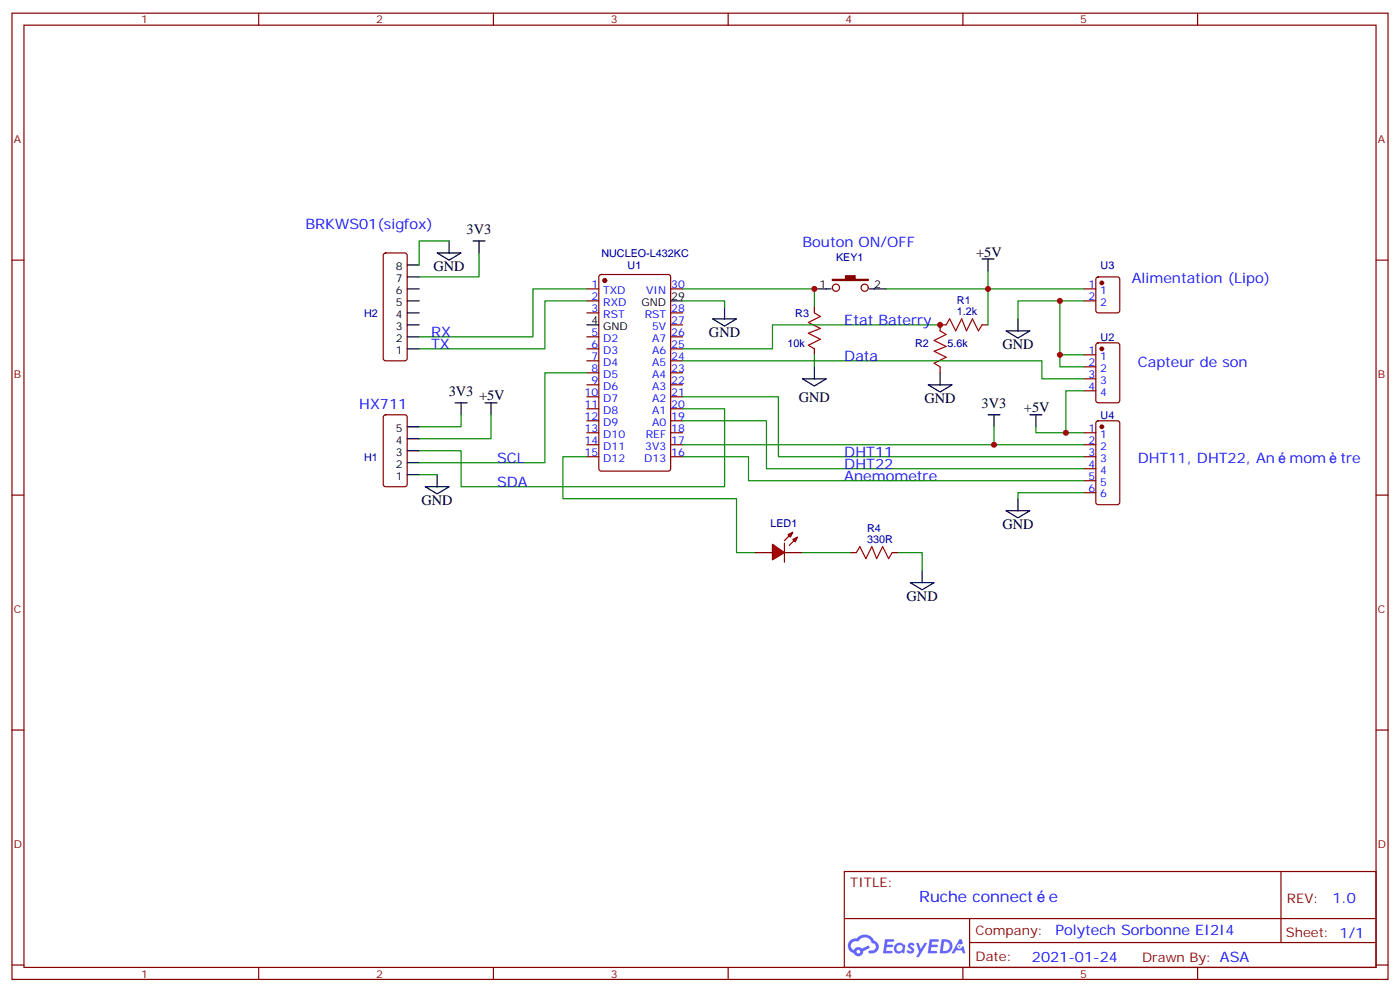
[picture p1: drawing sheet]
<svg xmlns="http://www.w3.org/2000/svg" width="412mm" height="292mm" viewBox="0 0 412 292" stroke-linecap="round" stroke-linejoin="round" font-family="sans-serif">
<g fill="none" stroke="#870000" stroke-width=".35">
<path d="M3.5 3.9h405.4v284.3h-405.4zM7.1 7.4h398.2v277.3h-398.2zM76.2 3.9v3.5M145.3 3.9v3.5M214.5 3.9v3.5M283.6 3.9v3.5M352.8 3.9v3.5M3.5 76.6h3.6M405.3 76.6h3.6M3.5 145.7h3.6M405.3 145.7h3.6M3.5 214.8h3.6"/>
<path d="M405.3 214.8h3.6M248.7 256.5h156.6v28.2h-156.6zM377.3 256.5v20.9M248.7 270.3h156.5M285.6 277.4h119.6M285.6 270.3v14.1M3.5 284h3.6M76.2 284.7v3.5M145.3 284.7v3.5M214.5 284.7v3.5M283.6 284.7v3.5M352.8 284.7v3.5"/>
<path d="M405.3 284h3.6"/>
</g>
<g fill="#5487ff">
<path d="M267.7 277.6a1.22 1.22 0 0 1 1.7 .3l-.4 .6a.47 .47 0 0 0-.3-.4 .47 .47 0 0 0-.5 .2l.1 .2a1.14 1.14 0 0 1 .8 1.8 1.14 1.14 0 0 1-1.9-.1l-.2-.1 .5-.6 .7 .4a.29 .29 0 0 0 .3-.2 .29 .29 0 0 0-.2-.3 1.04 1.04 0 0 1-.6-1.8z"/>
<path d="M260.7 276.4h2.4l.3 .2-.2 .5h-1.8l-.1 .9h1.5l.3 .4-.3 .3h-1.6l-.2 1.1 1.7 .1 .2 .3-.2 .3-2.6 .1z"/>
<path d="M273.8 276.4h2.4l.3 .2-.1 .5h-1.8l-.2 .9h1.6l.3 .4-.4 .3h-1.6l-.1 1.1 1.7 .1 .2 .3-.2 .3h-2.6z"/>
<path d="M282.6 276.4h.7l.3 1.3-.6 .3a.69 .69 0 0 0-1 .2 .69 .69 0 0 0 .4 1 .69 .69 0 0 0 .9-.6l.5-.3 .6 2.2h-.8l-.2-.8h-1.8l-.5 .8h-.8z"/>
<path d="M269.8 277.5h.8l.6 1.8 1.1-1.8h.9l-2.6 4.2h-.8l.9-1.6z"/>
<path d="M277.4 276.4l-.6 4.2h1.3a2.11 2.11 0 0 0 2.5-2.2 2.11 2.11 0 0 0-2.5-2zM278.1 277.1a1.39 1.39 0 0 1 1.7 1.5 1.39 1.39 0 0 1-1.8 1.2h-.3z"/>
<path d="M263.7 278a1.54 1.54 0 0 0-.1 2.2 1.54 1.54 0 0 0 2.2 .1l.6 .3 .3-2.3-.2-.3h-.4a1.49 1.49 0 0 0-2.4 0zM264 279a.94 .94 0 0 1 1.8 0 .94 .94 0 0 1-1.8 0z"/>
<path d="M250.4 276.8a2.18 2.18 0 0 0 1.1 3.7 1.44 1.44 0 0 0 1.6 .9 1.44 1.44 0 0 0 1.2-1.5l2-1-.5-.7-1.9 1a1.47 1.47 0 0 0-2.4 .4 1.39 1.39 0 0 1-.7-1.9 1.39 1.39 0 0 1 2-.5 2.12 2.12 0 0 1 2.2-1.3 2.12 2.12 0 0 1 1.9 1.7 1.14 1.14 0 0 1 1.1 1.4 1.14 1.14 0 0 1-1.7 .7 .43 .43 0 0 0-.5 .4 .43 .43 0 0 0 .4 .5 1.98 1.98 0 0 0 2.5-1.3 1.98 1.98 0 0 0-1.2-2.5 3.1 3.1 0 0 0-5.3-.7l-.9 .1zM252.3 280.1a.55 .55 0 0 1 1.1 0 .55 .55 0 0 1-1.1 0z"/>
<circle cx="282.6" cy="278.5" r=".26"/>
</g>
<g fill="#870000" stroke="#870000" stroke-width=".35">
<path d="M245.2 82.2h3.9v-1.1h2.8v1.1h3.9v.3h-10.6z"/>
<circle cx="178.2" cy="82.6" r=".53"/>
<circle cx="324.6" cy="83.3" r=".53"/>
<circle cx="324.6" cy="125.6" r=".53"/>
</g>
<g fill="none" stroke="#870000" stroke-width=".35">
<path d="M113.1 74.6l.5-.2h5.6l.5 .2 .2 .5v30.4l-.2 .5-.5 .2h-5.6l-.5-.2-.2-.5v-30.4zM172.9 85h3.5M172.9 88.5h3.5M172.9 92.1h3.5M172.9 99.1h3.5M176.6 81l.5-.2h19.7l.7 .4 .1 56.7-.5 .7h-20l-.7-.4v-56.7zM197.6 85h3.5M197.6 92.1h3.5M197.6 99.1h3.5M197.6 95.6h3.5M239.9 90.3v1.8M278.7 95.6h-1.8v1.8"/>
<path d="M289.3 95.6h1.7M319.3 85h3.5M319.3 88.5h3.5M323 81.7l.5-.2h5.6l.7 .4v9.5l-.4 .6-5.9 .1-.7-.5v-9.4zM172.9 102.7h3.5M172.9 106.2h3.5M172.9 109.7h3.5M172.9 113.2h3.5M172.9 116.8h3.5M197.6 102.7h3.5M197.6 106.2h3.5M197.6 109.7h3.5"/>
<path d="M197.6 113.2h3.5M197.6 116.8h3.5M239.9 102.7v1.7M276.9 107.9v1.8M113.1 122.3l.5-.2h5.6l.7 .4v20l-.4 .7h-5.9l-.7-.4v-20zM172.9 120.3h3.5M172.9 123.8h3.5M172.9 127.4h3.5M172.9 130.9h3.5M172.9 134.4h3.5M197.6 120.3h3.5M197.6 123.8h3.5"/>
<path d="M197.6 127.4h3.5M197.6 130.9h3.5M197.6 134.4h3.5M319.3 127.4h3.5M319.3 130.9h3.5M319.3 134.4h3.5M319.3 137.9h3.5M323 124l.5-.2h5.6l.7 .5v23.5l-.4 .7h-5.9l-.7-.4v-23.6zM319.3 141.5h3.5M319.3 145h3.5"/>
<circle cx="246.2" cy="84.7" r="1.06"/>
<circle cx="254.7" cy="84.7" r="1.06"/>
</g>
<g fill="none" stroke="#000" stroke-width=".35">
<path d="M119.9 78h3.6M128.8 74.4h7l-3.5 2.2zM132.3 70.9v3.5M139.3 70.9h3.6M141.1 70.9v3.5M289.3 76.2h3.5M291 76.2v3.5M119.9 95.6h3.6M119.9 88.5h3.6M119.9 99.1h3.6M119.9 92.1h3.6M119.9 85h3.6"/>
<path d="M119.9 81.5h3.6M172.9 95.6h3.5M197.6 88.5h3.5M209.9 93.8h7.1l-3.6 2.2zM213.4 90.3v3.5M239.9 85h4.9M256.1 85h5M296.3 97.4h7.1l-3.5 2.1zM299.9 93.8v3.6M119.9 102.7h3.6M134.1 118.5h3.5M135.8 118.5v3.6"/>
<path d="M142.9 118.5h3.5M144.6 118.5v3.6M236.4 111.5h7l-3.5 2.1zM239.9 107.9v3.6M273.4 113.2h7.1l-3.6 2.2zM276.9 109.7v3.5M119.9 139.7h3.6M119.9 136.2h3.6M119.9 132.6h3.6M119.9 129.1h3.6M119.9 125.6h3.6M128.8 139.7v3.5"/>
<path d="M291 122.1h3.6M292.8 122.1v3.5M303.4 122.1h3.5M305.2 122.1v3.5M125.2 143.2h7.1l-3.5 2.1zM296.3 150.3h7.1l-3.5 2.1zM299.9 146.8v3.5"/>
</g>
<path d="M239.9 92.1l1.8 1-3.6 1.8 3.6 1.8-3.6 1.4 3.6 1.7-3.6 1.8 1.8 1.1M276.9 97.4l1.8 1-3.5 1.8 3.5 1.8-3.5 1.4 3.5 1.7-3.5 1.8 1.7 1M278.7 95.6l1.1-1.8 1.7 3.6 1.8-3.6 1.4 3.6 1.8-3.6 1.7 3.6 1.1-1.8" fill="none" stroke="#a10000" stroke-width=".35"/>
<g fill="none" stroke="#008700" stroke-width=".35">
<path d="M132.3 70.9h-8.8v7.1M141.1 74.4v7.1h-17.6M172.9 88.5h-12.4v14.2h-37M172.9 85h-15.9v14.1h-33.5M201.1 85h38.8v5.3M201.1 88.5h12.3v1.8M261.1 85h58.2M276.9 95.6h-49.4v7.1h-26.4M319.3 88.5h-19.4v5.3M172.9 109.7h-12.4v26.5h-37M201.1 116.8h28.2v17.6h90M239.9 104.4v3.5"/>
<path d="M123.5 139.7h5.3M135.8 122.1v3.5h-12.3M144.6 122.1v7h-21.1M201.1 120.3h12.3v22.9h-77.6v-10.6h-12.3M201.1 123.8h24.7v14.1h93.5M201.1 130.9h118.2M292.8 125.6v5.3M305.2 125.6v1.8h14.1M319.3 145h-19.4v1.8"/>
</g>
<g fill="#f00" stroke="#870000" stroke-width=".35">
<path d="M227.5 160.2l3.6 2.4-3.6 2.1z"/>
<path d="M231.1 159.8v5.7z"/>
</g>
<g fill="#870000" stroke="#870000" stroke-width=".35">
<path d="M231.1 159.1l1.4-1.4z"/>
<path d="M232.5 160.5l1.4-1.4z"/>
</g>
<g fill="#f00" stroke="#870000" stroke-width=".35">
<path d="M232.1 157.3l1.4-.7-.7 1.4z"/>
<path d="M233.5 158.8l1.4-.8-.7 1.5z"/>
</g>
<path d="M319.3 104.4h3.5M319.3 107.9h3.5M319.3 111.5h3.5M319.3 115h3.5M323 101.1l.5-.2h5.6l.7 .4v16.5l-.4 .7h-5.9l-.7-.4v-16.5zM222.2 162.6h5.3M231.1 162.6h5.3M250.5 162.6h1.7M262.8 162.6h1.8" fill="none" stroke="#870000" stroke-width=".35"/>
<circle cx="324.6" cy="102.7" r=".53" fill="#870000" stroke="#870000" stroke-width=".35"/>
<path d="M291 79.7v15.9M312.2 88.5v19.4h7.1M201.1 106.2h105.8v5.3h12.4M312.2 104.4h7.1M319.3 115h-5.3v12.4M172.9 134.4h-7.1v12.4h51.2v15.8h5.2M201.1 134.4h19.4v7.1h98.8M236.4 162.6h14.1M264.6 162.6h7v5.3" fill="none" stroke="#008700" stroke-width=".35"/>
<path d="M252.2 162.6l1.1-1.7 1.8 3.5 1.7-3.5 1.4 3.5 1.8-3.5 1.8 3.5 1-1.8" fill="none" stroke="#a10000" stroke-width=".35"/>
<path d="M268.1 171.4h7.1l-3.6 2.2zM271.6 167.9v3.5" fill="none" stroke="#000" stroke-width=".35"/>
<g fill="#c00">
<circle cx="239.9" cy="85" r=".88"/>
<circle cx="292.8" cy="130.9" r=".88"/>
<circle cx="312.2" cy="88.5" r=".88"/>
<circle cx="312.2" cy="104.4" r=".88"/>
<circle cx="276.9" cy="95.6" r=".88"/>
<circle cx="291" cy="85" r=".88"/>
<circle cx="314" cy="127.4" r=".88"/>
</g>
<g font-size="4.6" fill="#00f">
<text x="270.8" y="265.5">Ruche connect</text>
<text x="309" y="265.5">e</text>
</g>
<g font-size="4.2" fill="#00f">
<text x="90" y="67.4">BRKWS01(sigfox)</text>
<text x="236.4" y="72.7">Bouton ON/OFF</text>
<text x="333.4" y="83.3">Alimentation (Lipo)</text>
<text x="248.7" y="95.6">Etat Baterry</text>
<text x="127" y="99.1">RX</text>
<text x="127" y="102.7">TX</text>
<text x="248.7" y="106.2">Data</text>
<text x="335.1" y="107.9">Capteur de son</text>
<text x="105.8" y="120.3">HX711</text>
<text x="146.4" y="136.2">SCL</text>
<text x="248.7" y="134.4">DHT11</text>
<text x="248.7" y="137.9">DHT22</text>
<text x="335.1" y="136.2">DHT11, DHT22, An</text>
<text x="379.8" y="136.2">mom</text>
<text x="394.9" y="136.2">tre</text>
<text x="146.4" y="143.2">SDA</text>
<text x="248.7" y="141.5">Anemometre</text>
<text x="392.5" y="265.7">1.0</text>
<text x="310.9" y="275.3">Polytech Sorbonne EI2I4</text>
<text x="304" y="283.1">2021-01-24</text>
</g>
<g font-size="4.2">
<text x="137.5" y="68.8">3V3</text>
<text x="287.5" y="75.5">+5V</text>
<text x="127.7" y="79.7">GND</text>
<text x="208.8" y="99.1">GND</text>
<text x="295.3" y="102.7">GND</text>
<text x="132.2" y="116.5">3V3</text>
<text x="141.1" y="117.8">+5V</text>
<text x="235.3" y="118.2">GND</text>
<text x="272.3" y="118.5">GND</text>
<text x="289.2" y="120">3V3</text>
<text x="301.6" y="121.4">+5V</text>
<text x="124.2" y="148.5">GND</text>
<text x="295.3" y="155.6">GND</text>
<text x="267.1" y="176.7">GND</text>
</g>
<g font-size="3.9" fill="#800">
<text x="250.5" y="261.1">TITLE:</text>
<text x="379.1" y="265.7">REV:</text>
<text x="287.4" y="275.3">Company:</text>
<text x="378.7" y="275.9">Sheet: 1/1</text>
<text x="287.4" y="282.9">Date:</text>
<text x="336.4" y="283">Drawn By: ASA</text>
</g>
<g font-size="3.2" fill="#800">
<text x="41.6" y="6.9">1</text>
<text x="110.8" y="6.9">2</text>
<text x="179.9" y="6.9">3</text>
<text x="249.1" y="6.9">4</text>
<text x="318.2" y="6.9">5</text>
<text x="4.1" y="42">A</text>
<text x="405.9" y="42">A</text>
<text x="4.1" y="111.1">B</text>
<text x="405.9" y="111.1">B</text>
<text x="4.1" y="180.3">C</text>
<text x="405.9" y="180.3">C</text>
<text x="4.1" y="249.4">D</text>
<text x="405.9" y="249.4">D</text>
<text x="41.6" y="287.7">1</text>
<text x="110.8" y="287.7">2</text>
<text x="179.9" y="287.7">3</text>
<text x="249.1" y="287.7">4</text>
<text x="318.2" y="287.7">5</text>
</g>
<g font-size="3.2" fill="#000080">
<text x="177.1" y="75.6">NUCLEO-L432KC</text>
<text x="246.3" y="76.9">KEY1</text>
<text x="184.9" y="79.1">U1</text>
<text x="324.2" y="79.1">U3</text>
<text x="281.9" y="89.6">R1</text>
<text x="107.3" y="93.2">H2</text>
<text x="234.3" y="93.2">R3</text>
<text x="281.9" y="92.8">1.2k</text>
<text x="324.2" y="100.3">U2</text>
<text x="231.9" y="102">10k</text>
<text x="269.5" y="102">R2</text>
<text x="279.1" y="102">5.6k</text>
<text x="324.2" y="123.2">U4</text>
<text x="107.3" y="135.6">H1</text>
<text x="227" y="155">LED1</text>
<text x="255.4" y="159.8">330R</text>
<text x="255.4" y="156.6">R4</text>
</g>
<g font-size="3.2">
<text x="116.6" y="82.9">7</text>
<text x="116.6" y="79.4">8</text>
<text x="116.6" y="90">5</text>
<text x="116.6" y="86.4">6</text>
<text x="189" y="90">GND</text>
<text x="197.7" y="88.2">29</text>
<text x="241.4" y="84.7">1</text>
<text x="257.5" y="84.7">2</text>
<text x="116.6" y="93.5">4</text>
<text x="174.2" y="95.2">4</text>
<text x="116.6" y="100.5">2</text>
<text x="116.6" y="97">3</text>
<text x="177.7" y="97">GND</text>
<text x="116.6" y="104.1">1</text>
<text x="116.6" y="130.5">4</text>
<text x="116.6" y="127">5</text>
<text x="116.6" y="137.6">2</text>
<text x="116.6" y="134.1">3</text>
<text x="116.6" y="141.1">1</text>
</g>
<g font-size="3.2" fill="#00f">
<text x="174.2" y="84.7">1</text>
<text x="174.2" y="88.2">2</text>
<text x="177.7" y="86.4">TXD</text>
<text x="177.7" y="90">RXD</text>
<text x="190.4" y="86.4">VIN</text>
<text x="197.7" y="84.7">30</text>
<text x="320.6" y="84.7">1</text>
<text x="320.6" y="88.2">2</text>
<text x="324.1" y="86.4">1</text>
<text x="324.1" y="90">2</text>
<text x="174.2" y="91.7">3</text>
<text x="177.7" y="93.5">RST</text>
<text x="189.9" y="93.5">RST</text>
<text x="197.7" y="95.2">27</text>
<text x="197.7" y="91.7">28</text>
<text x="174.2" y="98.8">5</text>
<text x="177.7" y="100.5">D2</text>
<text x="192.1" y="100.5">A7</text>
<text x="192.1" y="97">5V</text>
<text x="197.7" y="98.8">26</text>
<text x="174.2" y="102.3">6</text>
<text x="174.2" y="105.8">7</text>
<text x="177.7" y="104.1">D3</text>
<text x="177.7" y="107.6">D4</text>
<text x="192.1" y="107.6">A5</text>
<text x="192.1" y="104.1">A6</text>
<text x="197.7" y="105.8">24</text>
<text x="197.7" y="102.3">25</text>
<text x="320.6" y="104.1">1</text>
<text x="320.6" y="107.6">2</text>
<text x="324.1" y="105.8">1</text>
<text x="174.2" y="109.4">8</text>
<text x="174.2" y="112.9">9</text>
<text x="177.7" y="111.1">D5</text>
<text x="192.1" y="111.1">A4</text>
<text x="197.7" y="112.9">22</text>
<text x="197.7" y="109.4">23</text>
<text x="320.6" y="111.1">3</text>
<text x="324.1" y="109.4">2</text>
<text x="324.1" y="112.9">3</text>
<text x="172.2" y="116.4">10</text>
<text x="172.2" y="119.9">11</text>
<text x="177.7" y="114.7">D6</text>
<text x="177.7" y="118.2">D7</text>
<text x="192.1" y="118.2">A2</text>
<text x="192.1" y="114.7">A3</text>
<text x="197.7" y="119.9">20</text>
<text x="197.7" y="116.4">21</text>
<text x="320.6" y="114.7">4</text>
<text x="324.1" y="116.4">4</text>
<text x="172.2" y="123.5">12</text>
<text x="177.7" y="121.7">D8</text>
<text x="177.7" y="125.2">D9</text>
<text x="192.1" y="125.2">A0</text>
<text x="192.1" y="121.7">A1</text>
<text x="197.7" y="123.5">19</text>
<text x="172.2" y="127">13</text>
<text x="172.2" y="130.5">14</text>
<text x="177.7" y="128.8">D10</text>
<text x="190.2" y="128.8">REF</text>
<text x="197.7" y="130.5">17</text>
<text x="197.7" y="127">18</text>
<text x="320.6" y="127">1</text>
<text x="320.6" y="130.5">2</text>
<text x="324.1" y="128.8">1</text>
<text x="172.2" y="134.1">15</text>
<text x="177.7" y="132.3">D11</text>
<text x="177.7" y="135.8">D12</text>
<text x="189.8" y="135.8">D13</text>
<text x="190" y="132.3">3V3</text>
<text x="197.7" y="134.1">16</text>
<text x="320.6" y="134.1">3</text>
<text x="320.6" y="137.6">4</text>
<text x="324.1" y="132.3">2</text>
<text x="324.1" y="135.8">3</text>
<text x="320.6" y="141.1">5</text>
<text x="324.1" y="139.3">4</text>
<text x="324.1" y="142.9">5</text>
<text x="320.6" y="144.6">6</text>
<text x="324.1" y="146.4">6</text>
</g>
</svg>
